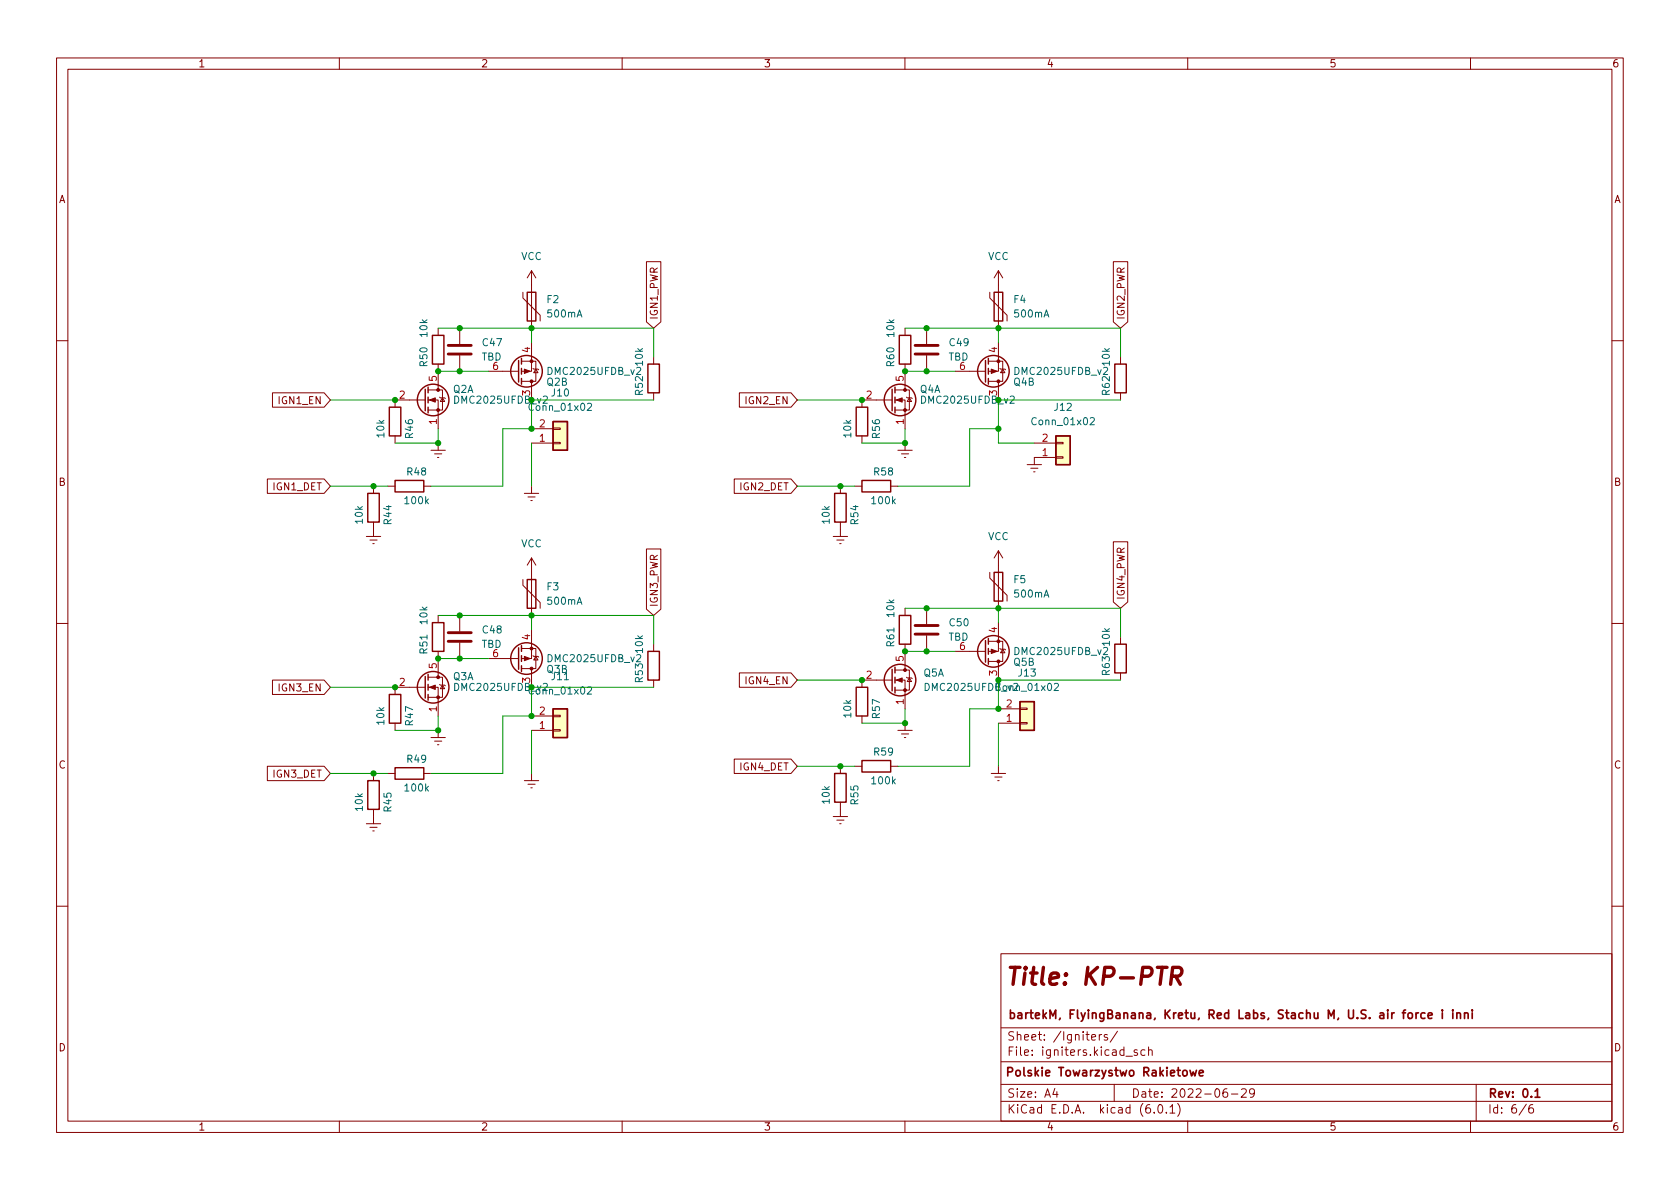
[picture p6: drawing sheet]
<svg xmlns="http://www.w3.org/2000/svg" width="297mm" height="210mm" viewBox="0 0 297 210" stroke-linecap="round" stroke-linejoin="round" font-family="sans-serif">
<g fill="none" stroke="#840000" stroke-width=".18">
<path d="M10 10.2h277v190.1h-277zM12 12.2h273v186.1h-273zM60 10.2v2M110 10.2v2M160 10.2v2M210 10.2v2M260 10.2v2M77.5 58v1.3M81.3 58v2.8M92.5 51.7v1l3 3v1.1M94 47.9v10.1M94 47.9l-.8 1.2"/>
<path d="M94 47.9l.7 1.2M114.3 46.3h2.5v10.6l-1.2 1.1-1.3-1.1zM160 58v1.3M163.8 58v2.8M175 51.7v1l3.1 3v1.1M176.5 47.9v10.1M176.5 47.9l-.7 1.2M176.5 47.9l.8 1.2M196.8 46.3h2.6v10.6l-1.3 1.1-1.3-1.1zM10 60.2h2M48.2 69.5h9.1l1.1 1.2-1.1 1.3h-9.1zM69.8 77.1v1.3"/>
<path d="M75.2 70.7h-5.4v1.3M75.7 70.7h1.8v5.1M75.7 69h2.5v3.5h-2.5M76.2 79.6h2.5M77.5 64.4v4.6M77.5 78.4v1.2M77.7 70.2l.2 .2h.7l.1 .1M78.2 70.4l.4 .6h-.7zM81.3 62.9v2.8M86.4 65.7h5.3M92.2 63.9h2.5v3.5h-2.5M94 60.6v5.1h-1.8"/>
<path d="M94 78.4h3.8M94 75.8h3.8M94 67.4v3.3M94.2 65.1l.2 .2h.7l.1 .1M94.7 65.3l.4 .6h-.7zM97.8 75.7h1.3v.2h-1.3zM97.8 78.2h1.3v.3h-1.3zM115.6 63.1v1.3M115.6 69.5v1.2M130.7 69.5h9.2l1.1 1.2-1.1 1.3h-9.2zM152.4 77.1v1.3M157.7 70.7h-5.3v1.3"/>
<path d="M158.2 70.7h1.8v5.1M158.2 69h2.6v3.5h-2.6M158.7 79.6h2.6M160 64.4v4.6M160 78.4v1.2M160.3 70.2l.1 .2h.8l.1 .1M160.8 70.4l.4 .6h-.8zM163.8 62.9v2.8M168.9 65.7h5.3M174.8 63.9h2.5v3.5h-2.5M176.5 60.6v5.1h-1.7M176.5 67.4v3.3"/>
<path d="M176.8 65.1l.1 .2h.8l.1 .1M177.3 65.3l.4 .6h-.8zM182.9 78.4h3.8M186.7 78.2h1.3v.3h-1.3zM198.1 63.1v1.3M198.1 69.5v1.2M285 60.2h2M47.3 84.7h10l1.1 1.3-1.1 1.2h-10zM64.8 94.9h2.5M65.4 95.5h1.3M65.9 96.1h.3M66 86v1.2"/>
<path d="M66 92.3v2.6M68.6 86h1.2M74.9 86h1.3M76.8 80.3h1.3M77.3 80.9h.3M92.7 87.2h2.5M93.3 87.9h1.3M93.9 88.5h.2M94 86v1.2M94 98.7v10.1M94 98.7l-.8 1.2M94 98.7l.7 1.2"/>
<path d="M114.3 97.1h2.5v10.6l-1.2 1.1-1.3-1.1zM129.8 84.7h10.1l1.1 1.3-1.1 1.2h-10.1zM147.3 94.9h2.6M148 95.5h1.2M148.5 96.1h.2M148.6 86v1.2M148.6 92.3v2.6M151.1 86h1.3M157.5 86h1.2M159.4 80.3h1.3M159.9 80.9h.2M176.5 97.4v10.2"/>
<path d="M176.5 97.4l-.7 1.3M176.5 97.4l.8 1.3M181.6 82.2h2.5M182.2 82.8h1.3M182.8 83.4h.2M186.7 80.8h1.3v.2h-1.3zM186.7 80.9h-3.8v1.3M196.8 95.8h2.6v10.7l-1.3 1.1-1.3-1.1zM10 110.2h2M75.7 119.8h2.5v3.5h-2.5M77.5 108.8v1.3M77.5 115.2v4.6"/>
<path d="M81.3 108.8v2.8M81.3 113.7v2.8M86.4 116.5h5.3M92.2 114.7h2.5v3.5h-2.5M92.5 102.5v1l3 3v1.1M94 111.4v5.1h-1.8M94 118.2v3.3M94.2 115.9l.2 .2h.7l.1 .1M94.7 116.1l.4 .6h-.7zM115.6 113.9v1.3M130.7 119h9.2l1.1 1.3-1.1 1.2h-9.2zM158.2 118.5h2.6v3.5h-2.6"/>
<path d="M160 107.6v1.2M160 113.9v4.6M160.3 119.8l.1 .1h.8l.1 .1M160.8 119.9l.4 .6h-.8zM163.8 107.6v2.8M163.8 112.4v2.8M168.9 115.2h5.3M174.8 113.4h2.5v3.6h-2.5M175 101.2v1l3.1 3.1v1M176.5 110.1v5.1h-1.7M176.5 117v3.3M176.8 114.7l.1 .1h.8l.1 .1"/>
<path d="M177.3 114.8l.4 .6h-.8zM198.1 112.6v1.3M198.1 119v1.3M285 110.2h2M47.3 135.5h10l1.1 1.3-1.1 1.2h-10zM48.2 120.3h9.1l1.1 1.2-1.1 1.3h-9.1zM66 136.8v1.2M68.6 136.8h1.2M69.8 127.9v1.3M74.9 136.8h1.3M75.2 121.5h-5.4v1.3M75.7 121.5h1.8v5.1"/>
<path d="M76.2 130.4h2.5M76.8 131.1h1.3M77.3 131.7h.3M77.5 129.2v1.2M77.7 121l.2 .2h.7l.1 .1M78.2 121.2l.4 .6h-.7zM92.7 138h2.5M93.3 138.7h1.3M93.9 139.3h.2M94 136.8v1.2M94 129.2h3.8M94 126.6h3.8"/>
<path d="M97.8 126.5h1.3v.2h-1.3zM97.8 129h1.3v.3h-1.3zM115.6 120.3v1.2M129.8 134.2h10.1l1.1 1.3-1.1 1.3h-10.1zM148.6 135.5v1.3M151.1 135.5h1.3M152.4 126.6v1.3M157.5 135.5h1.2M157.7 120.3h-5.3v1.2M158.2 120.3h1.8v5M158.7 129.2h2.6M159.4 129.8h1.3"/>
<path d="M159.9 130.4h.2M160 127.9v1.3M175.3 136.8h2.5M175.9 137.4h1.3M176.4 138h.3M176.5 135.5v1.3M176.5 127.9h3.8M176.5 125.3h3.8M180.3 125.2h1.3v.3h-1.3zM180.3 127.8h1.3v.2h-1.3zM64.8 145.7h2.5M65.4 146.3h1.3"/>
<path d="M65.9 146.9h.3M66 143.1v2.6M147.3 144.4h2.6M148 145h1.2M148.5 145.7h.2M148.6 141.9v2.5M10 160.2h2M177 168.7h108v29.6h-108zM285 160.2h2M60 198.3v2M110 198.3v2M160 198.3v2"/>
<path d="M177 194.8h108M177 191.8h108M177 187.8h108M177 181.8h108M186.5 192.5l-.4 1h1M186.9 193v1M193 183.4l.7-.1-.1-.3-.4-.1-.2 .2 .1 .8h.5M194.4 182.9v1M194.8 182.9l-.3 .1-.1 .2M195.8 183l-.4-.1-.2 .2 .1 .3 .5 .1v.4h-.6M197 191.8v3M197.6 182.4l-1.3 1.9"/>
<path d="M199.1 186.8h1.1M201.1 185.7l-.4-.1-.2 .2 .1 .3 .5 .1v.4h-.6M202.4 185.7l-.4-.1-.3 .3v.4l.2 .3h.5M203.1 185.8l.2-.2 .3 .1 .1 .9M203.1 185.1v1.5M204.1 196.7v.1M204.9 195.4l.2-.1a.81 .81 0 0 1 .6 .7 .81 .81 0 0 1-.3 .8h-.2a.81 .81 0 0 1-.6-.6 .81 .81 0 0 1 .3-.8zM206.2 196.7v.1M206.9 195.8l.4-.5v1.5M206.9 196.8h.8M208.2 195.1a1.72 1.72 0 0 1 0 2.3M210 198.3v2"/>
<path d="M216.9 192.5a.59 .59 0 0 0-.7 .7v.5l.2 .3h.4l.2-.1 .1-.5-.2-.2-.4-.1-.3 .3M217.7 193.5h1.2M219.5 192.7l.6-.2 .2 .2 .1 .3-1 1h1M221.8 193.2l-.3 .3-.4-.1-.2-.2 .2-.6 .4-.1 .2 .2a.99 .99 0 0 1-.3 1.3h-.3M260 198.3v2M261 191.8v6.5M269.9 195.3l-1.3 1.9M271 195.3a.6 .6 0 0 0-.7 .7v.5l.1 .3h.5l.2-.1 .1-.5-.2-.2-.4-.1-.3 .3"/>
</g>
<g fill="none" stroke="#840000" stroke-width=".3">
<path d="M249 179.2l.2-.1 .5 .1v.6l-.1 .2-.4 .1-.2-.1zM250.4 179.1v1M250.8 179.1l-.3 .1-.1 .2M251.9 179.2l-.4-.1-.3 .3v.4l.2 .2h.5M252.5 179.6l.7-.1v-.3l-.5-.1-.2 .2 .1 .7h.6M255 178.6v.1M255 179.1v1M256.9 178.6v.1M256.9 179.1v1M257.6 179.2l.2-.1 .4 .1v.9M257.6 179.1v1M258.9 179.2l.3-.1 .3 .1 .1 .9"/>
<path d="M258.9 179.1v1M260.3 178.6v.1M260.3 179.1v1M210.4 189.3l.3 1 .3-.8 .3 .8 .2-1M212 189.8l.8-.2-.1-.3h-.4l-.3 .2 .1 .7h.6M271.4 193l.4-.5v1.5M271.4 194h.9"/>
</g>
<path d="M204.6 171.1h1.7M207.1 172.6h1.2a.83 .83 0 0 0 .7-.7 .83 .83 0 0 0-.5-.8h-1.2l-.3 3M207.9 172.6l.8 1.5" fill="none" stroke="#840000" stroke-width=".6"/>
<g fill="none" stroke="#840000" stroke-width=".25">
<path d="M76.5 59.3h2v5.1h-2zM93.2 51.7h1.5v5.1h-1.5zM159 59.3h2v5.1h-2zM175.8 51.7h1.5v5.1h-1.5zM68.8 72h2.1v5.1h-2.1zM75.2 68.8v3.8M75.7 68.4v1.1M75.7 70.2v1M75.7 72v1M91.7 63.7v3.9M92.2 63.4v1M92.2 65.1v1.1"/>
<path d="M92.2 66.9v1M97.8 74.5h2.5v5.1h-2.5zM114.6 64.4h2v5.1h-2zM151.4 72h2v5.1h-2zM157.7 68.8v3.8M158.2 68.4v1.1M158.2 70.2v1M158.2 72v1M174.2 63.7v3.9M174.8 63.4v1M174.8 65.1v1.1M174.8 66.9v1"/>
<path d="M186.7 77.1h2.5v5.1h-2.5zM197.1 64.4h2v5.1h-2zM65 87.2h2.1v5.1h-2.1zM69.8 85h5.1v2h-5.1zM147.6 87.2h2v5.1h-2zM152.4 85h5.1v2h-5.1zM75.2 119.6v3.8M75.7 119.2v1.1M76.5 110.1h2v5.1h-2zM91.7 114.5v3.9M92.2 114.2v1M92.2 115.9v1.1"/>
<path d="M92.2 117.7v1M93.2 102.5h1.5v5.1h-1.5zM114.6 115.2h2v5.1h-2zM157.7 118.4v3.8M158.2 118v1M158.2 119.8v1M159 108.8h2v5.1h-2zM174.2 113.3v3.8M174.8 112.9v1M174.8 114.7v1M174.8 116.5v1M175.8 101.2h1.5v5.1h-1.5z"/>
<path d="M197.1 113.9h2v5.1h-2zM65 138h2.1v5.1h-2.1zM68.8 122.8h2.1v5.1h-2.1zM69.8 135.8h5.1v2h-5.1zM75.7 121v1M75.7 122.8v1M97.8 125.3h2.5v5.1h-2.5zM147.6 136.8h2v5.1h-2zM151.4 121.5h2v5.1h-2zM152.4 134.5h5.1v2h-5.1zM158.2 121.5v1M180.3 124.1h2.6v5.1h-2.6z"/>
<circle cx="76.6" cy="70.7" r="2.79"/>
<circle cx="93.1" cy="65.7" r="2.79"/>
<circle cx="159.1" cy="70.7" r="2.79"/>
<circle cx="175.6" cy="65.7" r="2.79"/>
<circle cx="93.1" cy="116.5" r="2.79"/>
<circle cx="175.6" cy="115.2" r="2.79"/>
<circle cx="76.6" cy="121.5" r="2.79"/>
<circle cx="159.1" cy="120.3" r="2.79"/>
</g>
<g fill="#840000" stroke="#840000" stroke-width=".18">
<path d="M175.3 114.8l1 .4-1 .4z"/>
<path d="M158.5 120.3l1-.4v.7z"/>
<path d="M75.9 121.5l1.1-.3v.7z"/>
<path d="M92.7 116.1l1 .4-1 .3z"/>
<path d="M158.5 70.7l1-.3v.7z"/>
<path d="M175.3 65.3l1 .4-1 .3z"/>
<path d="M92.7 65.3l1 .4-1 .3z"/>
<path d="M75.9 70.7l1.1-.3v.7z"/>
<circle cx="176.5" cy="113.4" r=".25"/>
<circle cx="176.5" cy="117" r=".25"/>
<circle cx="160" cy="122" r=".25"/>
<circle cx="160" cy="118.5" r=".25"/>
<circle cx="77.5" cy="123.3" r=".25"/>
<circle cx="77.5" cy="119.8" r=".25"/>
<circle cx="94" cy="114.7" r=".25"/>
<circle cx="94" cy="118.2" r=".25"/>
<circle cx="160" cy="72.5" r=".25"/>
<circle cx="160" cy="69" r=".25"/>
<circle cx="176.5" cy="63.9" r=".25"/>
<circle cx="176.5" cy="67.4" r=".25"/>
<circle cx="94" cy="63.9" r=".25"/>
<circle cx="94" cy="67.4" r=".25"/>
<circle cx="77.5" cy="72.5" r=".25"/>
<circle cx="77.5" cy="69" r=".25"/>
</g>
<g fill="#ffffc2" stroke="#ffffc2" stroke-width=".18">
<path d="M97.8 74.5h2.5v5.1h-2.5z"/>
<path d="M180.3 124.1h2.6v5.1h-2.6z"/>
<path d="M97.8 125.3h2.5v5.1h-2.5z"/>
<path d="M186.7 77.1h2.5v5.1h-2.5z"/>
</g>
<path d="M103.9 71.4l.5-.1 .2 .4-.8 .9h.8M192.8 74l.5-.2 .2 .4-.8 .9h.8M103.9 121.6l.5-.1 .2 .3-.8 .9h.8M186.4 121l.5-.2 .2 .4-.7 .9h.7" fill="none" stroke="#006464" stroke-width=".18"/>
<path d="M79.2 62.6h4.1M79.2 61.1h4.1M161.8 62.6h4.1M161.8 61.1h4.1M79.2 113.4h4.1M79.2 111.9h4.1M161.8 112.1h4.1M161.8 110.6h4.1" fill="none" stroke="#840000" stroke-width=".51"/>
<g fill="none" stroke="#009600" stroke-width=".18">
<path d="M77.5 58h38.1v5.1M94 58v2.6M160 58h38.1v5.1M176.5 58v2.6M58.4 70.7h11.4M77.5 75.8v2.6h-7.7M77.5 65.7h8.9M94 78.4v7.6M115.6 70.7h-21.6v5.1h-5.1v10.2h-12.7M141 70.7h11.4M160 75.8v2.6h-7.6M160 65.7h8.9"/>
<path d="M176.5 75.8h-5.1v10.2h-12.7M198.1 70.7h-21.6v7.7h6.4M58.4 86h10.2M141 86h10.1M77.5 108.8h38.1v5.1M77.5 116.5h8.9M94 108.8v2.6M160 115.2h8.9M160 107.6h38.1v5M176.5 107.6v2.5M58.4 121.5h11.4M58.4 136.8h10.2"/>
<path d="M77.5 126.6v2.6h-7.7M94 129.2v7.6M115.6 121.5h-21.6v5.1h-5.1v10.2h-12.7M141 135.5h10.1M141 120.3h11.4M160 125.3v2.6h-7.6M176.5 127.9v7.6M198.1 120.3h-21.6v5h-5.1v10.2h-12.7"/>
</g>
<g fill="#009600" stroke="#009600" stroke-width=".18">
<circle cx="148.6" cy="135.5" r=".46"/>
<circle cx="176.5" cy="125.3" r=".46"/>
<circle cx="160" cy="127.9" r=".46"/>
<circle cx="176.5" cy="120.3" r=".46"/>
<circle cx="176.5" cy="107.6" r=".46"/>
<circle cx="163.8" cy="107.6" r=".46"/>
<circle cx="163.8" cy="115.2" r=".46"/>
<circle cx="160" cy="115.2" r=".46"/>
<circle cx="152.4" cy="120.3" r=".46"/>
<circle cx="94" cy="108.8" r=".46"/>
<circle cx="81.3" cy="116.5" r=".46"/>
<circle cx="81.3" cy="108.8" r=".46"/>
<circle cx="94" cy="126.6" r=".46"/>
<circle cx="176.5" cy="58" r=".46"/>
<circle cx="152.4" cy="70.7" r=".46"/>
<circle cx="176.5" cy="75.8" r=".46"/>
<circle cx="160" cy="78.4" r=".46"/>
<circle cx="163.8" cy="65.7" r=".46"/>
<circle cx="163.8" cy="58" r=".46"/>
<circle cx="148.6" cy="86" r=".46"/>
<circle cx="160" cy="65.7" r=".46"/>
<circle cx="81.3" cy="65.7" r=".46"/>
<circle cx="77.5" cy="65.7" r=".46"/>
<circle cx="69.8" cy="70.7" r=".46"/>
<circle cx="77.5" cy="78.4" r=".46"/>
<circle cx="94" cy="58" r=".46"/>
<circle cx="81.3" cy="58" r=".46"/>
<circle cx="94" cy="75.8" r=".46"/>
<circle cx="77.5" cy="129.2" r=".46"/>
<circle cx="77.5" cy="116.5" r=".46"/>
<circle cx="66" cy="86" r=".46"/>
<circle cx="66" cy="136.8" r=".46"/>
<circle cx="69.8" cy="121.5" r=".46"/>
</g>
<text font-size="4.2" fill="#840000" x="177.6" y="174.2">Title: KP-PTR</text>
<g font-size="2.1" fill="#840000">
<text x="178" y="184">Sheet: /Igniters/</text>
<text x="178.1" y="180.2">bartekM, FlyingBanana, Kretu, Red Labs, Stachu M, U.S. air force i inni</text>
<text x="177.6" y="190.3">Polskie Towarzystwo Rakietowe</text>
<text x="178" y="186.7">File: igniters.kicad_sch</text>
<text x="178" y="196.9">KiCad E.D.A. kicad (6.0.1)</text>
<text x="178" y="194.1">Size: A4</text>
<text x="200" y="194.1">Date: 2022-06-29</text>
<text x="263" y="194.1">Rev: 0.1</text>
<text x="263" y="196.9">Id: 6/6</text>
</g>
<g font-size="1.8" fill="#840000">
<text x="35" y="11.9">1</text>
<text x="85" y="11.9">2</text>
<text x="135" y="11.9">3</text>
<text x="185" y="11.9">4</text>
<text x="235" y="11.9">5</text>
<text x="285" y="11.9">6</text>
<text x="10.3" y="35.9">A</text>
<text x="285.3" y="35.9">A</text>
<text x="116.3" y="56.6" transform="rotate(-90 116.3 56.6)">IGN1_PWR</text>
<text x="198.8" y="56.6" transform="rotate(-90 198.8 56.6)">IGN2_PWR</text>
<text x="49.4" y="71.5">IGN1_EN</text>
<text x="132" y="71.5">IGN2_EN</text>
<text x="10.3" y="85.9">B</text>
<text x="48.3" y="86.7">IGN1_DET</text>
<text x="130.9" y="86.7">IGN2_DET</text>
<text x="285.3" y="85.9">B</text>
<text x="116.3" y="107.4" transform="rotate(-90 116.3 107.4)">IGN3_PWR</text>
<text x="198.8" y="106.1" transform="rotate(-90 198.8 106.1)">IGN4_PWR</text>
<text x="49.4" y="122.3">IGN3_EN</text>
<text x="132" y="121">IGN4_EN</text>
<text x="10.3" y="135.9">C</text>
<text x="48.3" y="137.5">IGN3_DET</text>
<text x="130.9" y="136.2">IGN4_DET</text>
<text x="285.3" y="135.9">C</text>
<text x="10.3" y="185.9">D</text>
<text x="285.3" y="185.9">D</text>
<text x="35" y="199.9">1</text>
<text x="85" y="199.9">2</text>
<text x="135" y="199.9">3</text>
<text x="185" y="199.9">4</text>
<text x="235" y="199.9">5</text>
<text x="285" y="199.9">6</text>
</g>
<g font-size="1.8" fill="#006464">
<text x="92.1" y="46">VCC</text>
<text x="174.7" y="46">VCC</text>
<text x="96.7" y="53.6">F2</text>
<text x="179.3" y="53.6">F4</text>
<text x="75.6" y="59.5" transform="rotate(-90 75.6 59.5)">10k</text>
<text x="96.9" y="56.1">500mA</text>
<text x="158.1" y="59.5" transform="rotate(-90 158.1 59.5)">10k</text>
<text x="179.5" y="56.1">500mA</text>
<text x="75.6" y="64.7" transform="rotate(-90 75.6 64.7)">R50</text>
<text x="85.1" y="63.7">TBD</text>
<text x="85.4" y="61.2">C47</text>
<text x="113.7" y="64.6" transform="rotate(-90 113.7 64.6)">10k</text>
<text x="158.1" y="64.7" transform="rotate(-90 158.1 64.7)">R60</text>
<text x="167.7" y="63.7">TBD</text>
<text x="167.9" y="61.2">C49</text>
<text x="196.2" y="64.6" transform="rotate(-90 196.2 64.6)">10k</text>
<text x="80.1" y="69.5">Q2A</text>
<text x="96.7" y="68.2">Q2B</text>
<text x="97.2" y="66.3">DMC2025UFDB_v2</text>
<text x="97.6" y="70.1">J10</text>
<text x="113.7" y="69.8" transform="rotate(-90 113.7 69.8)">R52</text>
<text x="162.6" y="69.5">Q4A</text>
<text x="179.2" y="68.2">Q4B</text>
<text x="179.7" y="66.3">DMC2025UFDB_v2</text>
<text x="196.2" y="69.8" transform="rotate(-90 196.2 69.8)">R62</text>
<text x="67.9" y="77.3" transform="rotate(-90 67.9 77.3)">10k</text>
<text x="73" y="77.4" transform="rotate(-90 73 77.4)">R46</text>
<text x="93.8" y="72.6">Conn_01x02</text>
<text x="150.5" y="77.3" transform="rotate(-90 150.5 77.3)">10k</text>
<text x="155.6" y="77.4" transform="rotate(-90 155.6 77.4)">R56</text>
<text x="182.7" y="75.2">Conn_01x02</text>
<text x="186.5" y="72.6">J12</text>
<text x="71.7" y="89.1">100k</text>
<text x="72" y="84.1">R48</text>
<text x="154.2" y="89.1">100k</text>
<text x="154.6" y="84.1">R58</text>
<text x="64.1" y="92.5" transform="rotate(-90 64.1 92.5)">10k</text>
<text x="69.2" y="92.7" transform="rotate(-90 69.2 92.7)">R44</text>
<text x="146.7" y="92.5" transform="rotate(-90 146.7 92.5)">10k</text>
<text x="151.8" y="92.7" transform="rotate(-90 151.8 92.7)">R54</text>
<text x="174.7" y="95.5">VCC</text>
<text x="92.1" y="96.8">VCC</text>
<text x="96.7" y="104.4">F3</text>
<text x="96.9" y="106.9">500mA</text>
<text x="179.3" y="103.1">F5</text>
<text x="179.5" y="105.7">500mA</text>
<text x="75.6" y="110.3" transform="rotate(-90 75.6 110.3)">10k</text>
<text x="85.4" y="112">C48</text>
<text x="158.1" y="109" transform="rotate(-90 158.1 109)">10k</text>
<text x="167.7" y="113.3">TBD</text>
<text x="167.9" y="110.7">C50</text>
<text x="75.6" y="115.5" transform="rotate(-90 75.6 115.5)">R51</text>
<text x="85.1" y="114.5">TBD</text>
<text x="96.7" y="119">Q3B</text>
<text x="97.2" y="117.1">DMC2025UFDB_v2</text>
<text x="113.7" y="115.4" transform="rotate(-90 113.7 115.4)">10k</text>
<text x="158.1" y="114.3" transform="rotate(-90 158.1 114.3)">R61</text>
<text x="163.3" y="119.6">Q5A</text>
<text x="179.2" y="117.7">Q5B</text>
<text x="179.7" y="115.8">DMC2025UFDB_v2</text>
<text x="180.1" y="119.6">J13</text>
<text x="196.2" y="119.3" transform="rotate(-90 196.2 119.3)">R63</text>
<text x="196.2" y="114.1" transform="rotate(-90 196.2 114.1)">10k</text>
<text x="80.1" y="120.3">Q3A</text>
<text x="80.6" y="122.2">DMC2025UFDB_v2</text>
<text x="97.6" y="120.3">J11</text>
<text x="113.7" y="120.6" transform="rotate(-90 113.7 120.6)">R53</text>
<text x="163.8" y="122.2">DMC2025UFDB_v2</text>
<text x="176.4" y="122.2">Conn_01x02</text>
<text x="67.9" y="128.1" transform="rotate(-90 67.9 128.1)">10k</text>
<text x="73" y="128.2" transform="rotate(-90 73 128.2)">R47</text>
<text x="150.5" y="126.8" transform="rotate(-90 150.5 126.8)">10k</text>
<text x="155.6" y="127" transform="rotate(-90 155.6 127)">R57</text>
<text x="72" y="134.9">R49</text>
<text x="154.6" y="133.6">R59</text>
<text x="64.1" y="143.3" transform="rotate(-90 64.1 143.3)">10k</text>
<text x="69.2" y="143.5" transform="rotate(-90 69.2 143.5)">R45</text>
<text x="71.7" y="139.9">100k</text>
<text x="146.7" y="142.1" transform="rotate(-90 146.7 142.1)">10k</text>
<text x="151.8" y="142.2" transform="rotate(-90 151.8 142.2)">R55</text>
<text x="154.2" y="138.7">100k</text>
</g>
<g font-size="1.8" fill="#a90000">
<text x="87.1" y="65.4">6</text>
<text x="93.7" y="62.3" transform="rotate(-90 93.7 62.3)">4</text>
<text x="169.7" y="65.4">6</text>
<text x="176.3" y="62.3" transform="rotate(-90 176.3 62.3)">4</text>
<text x="70.6" y="70.5">2</text>
<text x="77.2" y="67.4" transform="rotate(-90 77.2 67.4)">5</text>
<text x="93.7" y="70" transform="rotate(-90 93.7 70)">3</text>
<text x="153.2" y="70.5">2</text>
<text x="159.8" y="67.4" transform="rotate(-90 159.8 67.4)">5</text>
<text x="176.3" y="70" transform="rotate(-90 176.3 70)">3</text>
<text x="77.2" y="75" transform="rotate(-90 77.2 75)">1</text>
<text x="95.4" y="75.6">2</text>
<text x="159.8" y="75" transform="rotate(-90 159.8 75)">1</text>
<text x="95.4" y="78.1">1</text>
<text x="184.3" y="80.6">1</text>
<text x="184.3" y="78.1">2</text>
<text x="93.7" y="113.1" transform="rotate(-90 93.7 113.1)">4</text>
<text x="176.3" y="111.9" transform="rotate(-90 176.3 111.9)">4</text>
<text x="77.2" y="118.2" transform="rotate(-90 77.2 118.2)">5</text>
<text x="87.1" y="116.2">6</text>
<text x="159.8" y="116.9" transform="rotate(-90 159.8 116.9)">5</text>
<text x="169.7" y="114.9">6</text>
<text x="176.3" y="119.5" transform="rotate(-90 176.3 119.5)">3</text>
<text x="70.6" y="121.3">2</text>
<text x="77.2" y="125.8" transform="rotate(-90 77.2 125.8)">1</text>
<text x="93.7" y="120.8" transform="rotate(-90 93.7 120.8)">3</text>
<text x="153.2" y="120">2</text>
<text x="159.8" y="124.6" transform="rotate(-90 159.8 124.6)">1</text>
<text x="177.9" y="125.1">2</text>
<text x="95.4" y="128.9">1</text>
<text x="95.4" y="126.4">2</text>
<text x="177.9" y="127.6">1</text>
</g>
<g font-size="1.8" fill="#009600">
<text x="80.6" y="71.4">DMC2025UFDB_v2</text>
<text x="163.2" y="71.4">DMC2025UFDB_v2</text>
<text x="93.8" y="122.8">Conn_01x02</text>
</g>
</svg>
